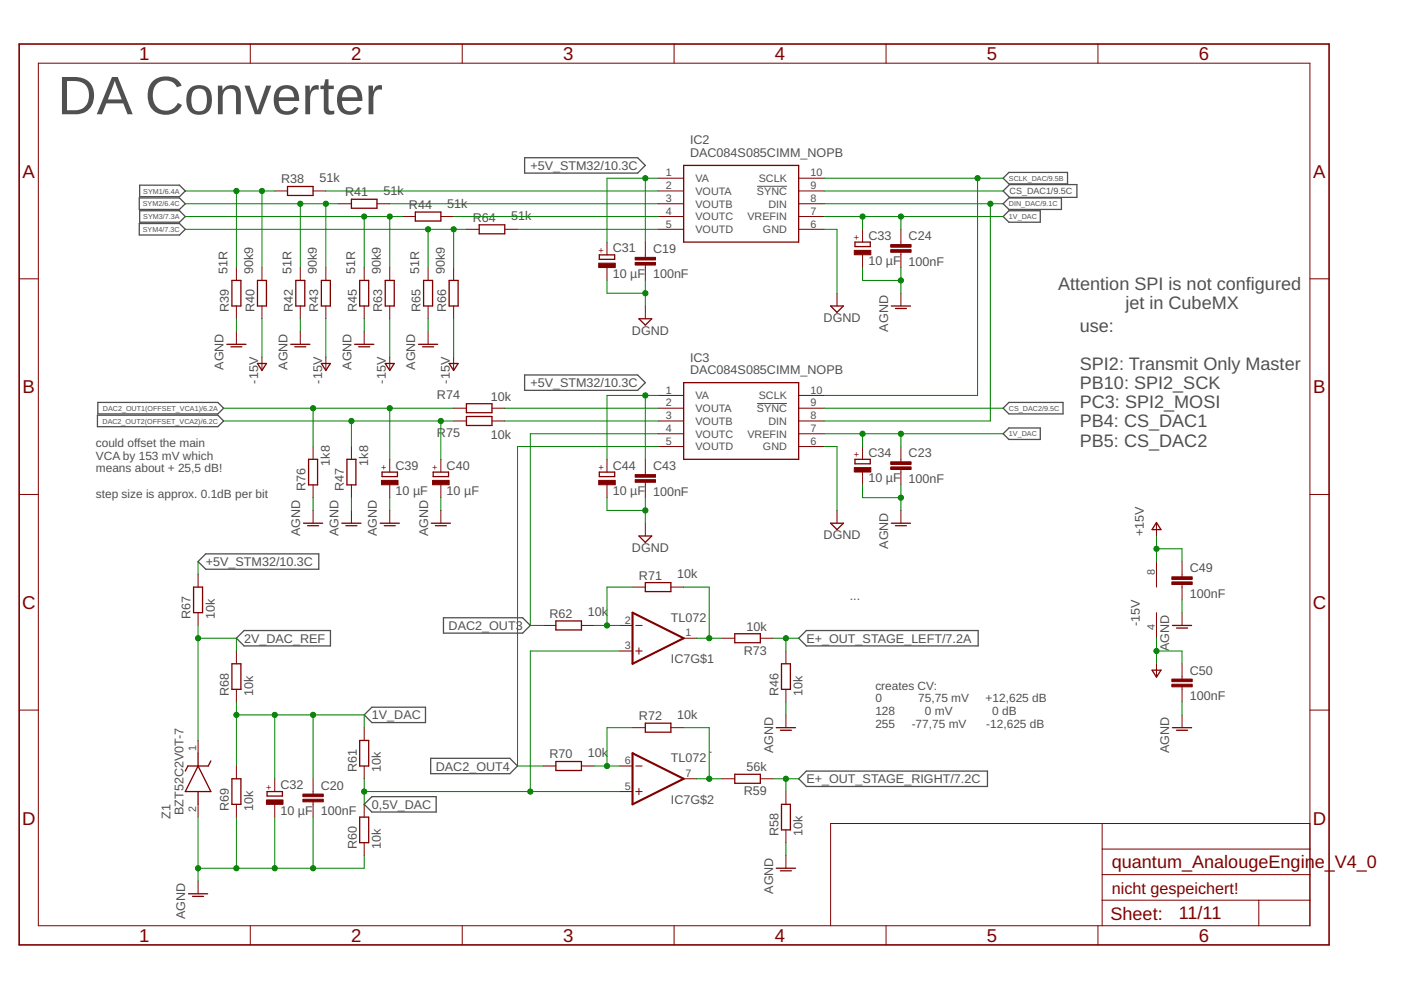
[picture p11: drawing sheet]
<svg xmlns="http://www.w3.org/2000/svg" width="297mm" height="210mm" viewBox="0 0 297 210" stroke-linecap="round" stroke-linejoin="round" font-family="sans-serif">
<path d="M160.5 39.5h6.4M160.5 85.6h6.4" fill="none" stroke="#505050" stroke-width=".21"/>
<g fill="none" stroke="#505050" stroke-width=".28">
<path d="M29.6 39.3h8.5l1.2 1.2-1.2 1.2h-8.5zM111.2 33.4h24l1.6 1.7-1.6 1.6h-24zM212.7 37.8l1.2-1.2h12.4v2.4h-12.4zM29.5 42h8.6l1.2 1.2-1.2 1.2h-8.6zM29.5 47.4h8.6l1.2 1.2-1.2 1.2h-8.6zM29.6 44.7h8.5l1.2 1.2-1.2 1.2h-8.5zM212.7 40.5l1.3-1.4h14.3v2.7h-14.3zM212.7 43.2l1.2-1.2h11.1v2.4h-11.1zM213.9 44.7h6.7v2.4h-6.7l-1.2-1.2zM111.2 79.5h24l1.6 1.6-1.6 1.7h-24zM20.7 88h25.5l1.2 1.3-1.2 1.2h-25.5zM20.7 85.3h25.5l1.2 1.3-1.2 1.2h-25.5z"/>
<path d="M212.7 92l1.2-1.3h6.7v2.5h-6.7zM213.9 85.3h11.5v2.5h-11.5l-1.2-1.2zM43.6 117.4h24v3.3h-24l-1.6-1.6zM50.1 135.3l1.7-1.6h18.3v3.2h-18.3zM94 131h16.8l1.6 1.6-1.6 1.6h-16.8zM171 133.7h36.4v3.2h-36.4l-1.7-1.6zM78.8 149.9h11.4v3.3h-11.4l-1.6-1.6zM77.2 170.5l1.6-1.6h13.7v3.3h-13.7zM91.3 160.8h16.8l1.6 1.6-1.6 1.6h-16.8zM169.3 165.1l1.7-1.6h38.4v3.3h-38.4z"/>
</g>
<g fill="none" stroke="#800000" stroke-width=".28">
<path d="M61 39.5h5.4v1.9h-5.4zM144.9 35.1h24.4v16.2h-24.4zM49.2 59.5h1.9v5.4h-1.9zM54.6 59.5h1.9v5.4h-1.9zM62.7 59.5h1.9v5.4h-1.9zM68.1 59.5h1.9v5.4h-1.9zM74.5 42.2h5.4v2h-5.4zM76.3 59.5h1.9v5.4h-1.9zM81.7 59.5h1.9v5.4h-1.9zM88.1 45h5.4v1.9h-5.4zM89.8 59.5h1.9v5.4h-1.9zM95.2 59.5h1.9v5.4h-1.9z"/>
<path d="M101.6 47.7h5.4v1.9h-5.4zM127.1 54h3.2v1h-3.2zM181.3 51.3h3.2v1h-3.2zM48.1 73h4.1M49 73.5h2.3M54.6 77.1h1.9l-1 1.4zM61.6 73h4.1M62.5 73.5h2.3M68.1 77.1h1.9l-.9 1.4zM75.2 73h4M76.1 73.5h2.3M81.7 77.1h1.9l-1 1.4z"/>
<path d="M88.7 73h4.1M89.6 73.5h2.3M95.2 77.1h1.9l-.9 1.4zM135.5 67.6h2.7l-1.4 1.3zM176.1 64.9h2.7l-1.3 1.3zM189 64.9h4M189.8 65.4h2.4M65.4 97.4h1.9v5.4h-1.9zM73.6 97.4h1.9v5.4h-1.9zM98.9 85.6h5.4v1.9h-5.4zM98.9 88.3h5.4v1.9h-5.4zM144.9 81.1h24.4v16.3h-24.4z"/>
<path d="M181.3 97.4h3.2v.9h-3.2zM64.3 110.9h4.1M65.2 111.5h2.3M72.5 110.9h4M73.3 111.5h2.4M80.6 110.9h4.1M81 100.1h3.3v.9h-3.3zM81.5 111.5h2.3M91.4 110.9h4.1M91.8 100.1h3.3v.9h-3.3zM92.3 111.5h2.3M127.1 100.1h3.2v.9h-3.2z"/>
<path d="M135.5 113.6h2.7l-1.4 1.4zM176.1 110.9h2.7l-1.3 1.4zM189 110.9h4M189.8 111.5h2.4M245.2 110.8l.9 1.5h-1.8zM41 124.5h1.9v5.4h-1.9zM117.9 131.7h5.4v1.9h-5.4zM136.8 123.5h5.4v1.9h-5.4zM155.8 134.4h5.4v1.9h-5.4zM248.6 132.6h4M249.4 133.2h2.4M42 159.7v2.7"/>
<path d="M49.2 140.7h1.9v5.5h-1.9zM76.3 157h1.9v5.4h-1.9zM136.8 153.3h5.4v1.9h-5.4zM164.6 154.3h4.1M165.5 154.8h2.3M165.7 140.7h1.9v5.5h-1.9zM244.3 142.1h1.8l-.9 1.5zM248.6 154.3h4M249.4 154.8h2.4M42 162.4l2.7 5.4h-5.4zM42 167.8v2.7M44.7 161.3l-.5 1.1h-4.4l-.5 1.1"/>
<path d="M49.2 165.1h1.9v5.4h-1.9zM56.6 167.8h3.3v1h-3.3zM76.3 173.2h1.9v5.5h-1.9zM117.9 161.5h5.4v1.9h-5.4zM155.8 164.2h5.4v1.9h-5.4zM165.7 170.5h1.9v5.5h-1.9zM40 189.5h4M40.8 190.1h2.4M164.6 184.1h4.1M165.5 184.6h2.3"/>
</g>
<g fill="none" stroke="#800000" stroke-width=".21">
<path d="M8.1 13.4h269.6v182.9h-269.6zM53.1 9.3v4.1M98 9.3v4.1M142.9 9.3v4.1M187.9 9.3v4.1M232.8 9.3v4.1M139.5 37.8h5.4M169.3 37.8h5.5M4.1 59.1h4M50.1 56.7v2.8M55.5 56.7v2.8M58.3 40.5h2.7"/>
<path d="M63.7 56.7v2.8M66.4 40.5h2.7M69.1 56.7v2.8M71.8 43.2h2.7M77.2 56.7v2.8M79.9 43.2h2.7M82.6 56.7v2.8M85.3 45.9h2.8M90.8 56.7v2.8M93.5 45.9h2.7M96.2 56.7v2.8M98.9 48.6h2.7"/>
<path d="M107 48.6h2.7M128.7 51.3v2.7M128.7 56.7v2.8M136.8 51.3v3.3M136.8 56.2v3.3M139.5 40.5h5.4M139.5 43.2h5.4M139.5 45.9h5.4M139.5 48.6h5.4M169.3 40.5h5.5M169.3 43.2h5.5M169.3 45.9h5.5"/>
<path d="M169.3 48.6h5.5M182.9 48.6v2.7M182.9 54v2.7M191 48.6v3.3M191 53.5v3.2M277.7 59.1h4.1M50.1 64.9v2.7M50.1 70.3v2.7M55.5 64.9v2.7M55.5 75.7v2.7M63.7 64.9v2.7M63.7 70.3v2.7"/>
<path d="M69.1 64.9v2.7M69.1 75.7v2.7M77.2 64.9v2.7M77.2 70.3v2.7M82.6 64.9v2.7M82.6 75.7v2.7M90.8 64.9v2.7M90.8 70.3v2.7M96.2 64.9v2.7M96.2 75.7v2.7M136.8 64.9v2.7M177.5 62.2v2.7"/>
<path d="M191 62.2v2.7M66.4 94.7v2.7M74.5 94.7v2.7M82.6 97.4v2.7M93.5 97.4v2.7M96.2 86.6h2.7M96.2 89.3h2.7M104.3 86.6h2.7M104.3 89.3h2.7M128.7 97.4v2.7M136.8 97.4v3.2M139.5 83.8h5.4"/>
<path d="M139.5 86.6h5.4M139.5 89.3h5.4M139.5 92h5.4M139.5 94.7h5.4M169.3 83.8h5.5M169.3 86.6h5.5M169.3 89.3h5.5M169.3 92h5.5M169.3 94.7h5.5M182.9 94.7v2.7M191 94.7v3.2M191 99.5v3.3"/>
<path d="M4.1 104.8h4M66.4 102.8v2.7M66.4 108.2v2.7M74.5 102.8v2.7M74.5 108.2v2.7M82.6 102.8v2.7M82.6 108.2v2.7M93.5 102.8v2.7M93.5 108.2v2.7M128.7 102.8v2.7M136.8 102.3v3.2M136.8 110.9v2.7"/>
<path d="M177.5 108.2v2.7M182.9 100.1v2.7M191 108.2v2.7M245.2 110.9v2.7M245.2 119.1v5.4M250.6 119.1v3.2M277.7 104.8h4.1M42 121.8v2.7M42 129.9v2.7M50.1 138v2.7M115.1 132.6h2.8M123.3 132.6h2.7"/>
<path d="M131.4 138h2.7M131.4 132.6h2.7M134.1 124.5h2.7M134.8 138h1.3M134.8 132.6h1.3M135.5 137.4v1.3M142.2 124.5h2.7M144.9 135.3h2.8M153.1 135.3h2.7M161.2 135.3h2.7M166.6 138v2.7M245.2 129.9v5.4"/>
<path d="M250.6 123.9v3.3M250.6 129.9v2.7M4.1 150.6h4M42 157v2.7M50.1 146.2v2.7M77.2 154.3v2.7M134.1 154.3h2.7M142.2 154.3h2.7M166.6 146.2v2.7M166.6 151.6v2.7M245.2 140.7v2.7M250.6 140.7v3.3"/>
<path d="M250.6 145.6v3.3M250.6 151.6v2.7M277.7 150.6h4.1M42 170.5v2.7M50.1 162.4v2.7M50.1 170.5v2.7M58.3 165.1v2.7M58.3 170.5v2.7M66.4 165.1v3.3M66.4 170v3.2M77.2 162.4v2.7M77.2 170.5v2.7"/>
<path d="M77.2 178.7v2.7M115.1 162.4h2.8M123.3 162.4h2.7M131.4 167.8h2.7M131.4 162.4h2.7M134.8 167.8h1.3M134.8 162.4h1.3M135.5 167.2v1.3M144.9 165.1h2.8M153.1 165.1h2.7M161.2 165.1h2.7M166.6 167.8v2.7"/>
<path d="M166.6 176v2.7M233.7 174.6v21.7M277.7 174.6h-101.6v21.7M42 186.8v2.7M53.1 196.3v4M98 196.3v4M142.9 196.3v4M166.6 181.4v2.7M187.9 196.3v4M232.8 196.3v4M233.7 190.9h44M233.7 185.4h44"/>
<path d="M233.7 180h44M266.9 190.9v5.4"/>
</g>
<path d="M4.1 9.3h277.7v191h-277.7z" fill="none" stroke="#800000" stroke-width=".34"/>
<g fill="#800000" stroke="#800000" stroke-width=".21">
<path d="M134.7 55.6h4.3v.6h-4.3z"/>
<path d="M134.7 54.6h4.3v.5h-4.3z"/>
<path d="M188.8 99h4.4v.5h-4.4z"/>
<path d="M188.8 97.9h4.4v.6h-4.4z"/>
<path d="M188.8 52.9h4.4v.6h-4.4z"/>
<path d="M188.8 51.9h4.4v.5h-4.4z"/>
<path d="M126.9 55.8h3.6v.9h-3.6z"/>
<path d="M181.1 53.1h3.5v.9h-3.5z"/>
<path d="M181.1 99.1h3.5v1h-3.5z"/>
<path d="M80.9 101.9h3.5v.9h-3.5z"/>
<path d="M91.7 101.9h3.5v.9h-3.5z"/>
<path d="M248.5 123.4h4.3v.5h-4.3z"/>
<path d="M248.5 122.3h4.3v.6h-4.3z"/>
<path d="M248.5 145.1h4.3v.5h-4.3z"/>
<path d="M248.5 144h4.3v.5h-4.3z"/>
<path d="M64.2 169.5h4.3v.5h-4.3z"/>
<path d="M64.2 168.4h4.3v.5h-4.3z"/>
<path d="M56.5 169.6h3.5v.9h-3.5z"/>
<path d="M134.7 101.7h4.3v.6h-4.3z"/>
<path d="M134.7 100.6h4.3v.6h-4.3z"/>
<path d="M126.9 101.9h3.6v.9h-3.6z"/>
</g>
<path d="M134.1 129.9l10.8 5.4-10.8 5.4zM134.1 159.7l10.8 5.4-10.8 5.4z" fill="none" stroke="#800000" stroke-width=".44"/>
<g fill="none" stroke="#008000" stroke-width=".21">
<path d="M136.8 37.8v13.5M139.5 37.8h-10.8v13.5M174.8 37.8h37.9M207.3 37.8v46h-32.5M39.3 40.5h19M39.3 43.2h32.5M39.3 45.9h46M39.3 48.6h59.6M50.1 40.5v16.2M55.5 40.5v16.2M63.7 43.2v13.5M69.1 40.5h70.4"/>
<path d="M69.1 43.2v13.5M77.2 45.9v10.8M82.6 43.2h56.9M82.6 45.9v10.8M90.8 48.6v8.1M96.2 45.9h43.3M96.2 48.6v8.1M109.7 48.6h29.8M128.7 59.5v2.7h8.1M136.8 59.5v5.4M174.8 40.5h37.9M174.8 43.2h37.9"/>
<path d="M174.8 45.9h37.9M174.8 48.6h2.7v13.6M182.9 45.9v2.7M182.9 56.7v2.8h8.1M191 45.9v2.7M191 56.7v5.5M210 43.2v46.1h-35.2M50.1 67.6v2.7M55.5 67.6v8.1M63.7 67.6v2.7M69.1 67.6v8.1M77.2 67.6v2.7"/>
<path d="M82.6 67.6v8.1M90.8 67.6v2.7M96.2 67.6v8.1M47.4 89.3h48.8M47.4 86.6h48.8M66.4 86.6v8.1M74.5 89.3v5.4M82.6 86.6v10.8M93.5 89.3v8.1M107 89.3h32.5M107 86.6h32.5M136.8 83.8v13.6"/>
<path d="M139.5 83.8h-10.8v13.6M139.5 92h-27.1v40.6h2.7M139.5 94.7h-29.8v67.7h5.4M174.8 86.6h37.9M174.8 92h37.9M174.8 94.7h2.7v13.5M182.9 92v2.7M191 92v2.7M42 119.1v2.7M66.4 105.5v2.7M74.5 105.5v2.7M82.6 105.5v2.7"/>
<path d="M93.5 105.5v2.7M128.7 105.5v2.7h8.1M136.8 105.5v5.4M182.9 102.8v2.7h8.1M191 102.8v5.4M245.2 116.4h5.4v2.7M245.2 113.6v5.5M42 132.6v24.4M42 135.3h8.1v2.7M126 132.6h5.4M131.4 138h-19v29.8M134.1 124.5h-5.4v8.1"/>
<path d="M144.9 124.5h5.5v10.8M147.7 135.3h5.4M163.9 135.3h5.4M166.6 135.3v2.7M245.2 138h5.4v2.7M245.2 135.3v5.4M250.6 127.2v2.7M50.1 148.9v13.5M50.1 151.6h27.1v2.7M58.3 151.6v13.5M66.4 151.6v13.5M134.1 154.3h-5.4v8.1"/>
<path d="M144.9 154.3h5.5v10.8M166.6 148.9v2.7M250.6 148.9v2.7M42 173.2v13.6M50.1 173.2v10.9M58.3 173.2v10.9M66.4 173.2v10.9M77.2 165.1v5.4M77.2 167.8h54.2M126 162.4h5.4M147.7 165.1h5.4M163.9 165.1h5.4"/>
<path d="M166.6 165.1v2.7M166.6 178.7v2.7M77.2 181.4v2.7h-35.2"/>
</g>
<g fill="#008000" stroke="#008000" stroke-width=".21">
<circle cx="207.3" cy="37.8" r=".55"/>
<circle cx="210" cy="43.2" r=".55"/>
<circle cx="136.8" cy="37.8" r=".55"/>
<circle cx="136.8" cy="83.8" r=".55"/>
<circle cx="82.6" cy="86.6" r=".55"/>
<circle cx="66.4" cy="86.6" r=".55"/>
<circle cx="93.5" cy="89.3" r=".55"/>
<circle cx="74.5" cy="89.3" r=".55"/>
<circle cx="136.8" cy="62.2" r=".55"/>
<circle cx="136.8" cy="108.2" r=".55"/>
<circle cx="50.1" cy="40.5" r=".55"/>
<circle cx="55.5" cy="40.5" r=".55"/>
<circle cx="50.1" cy="184.1" r=".55"/>
<circle cx="58.3" cy="184.1" r=".55"/>
<circle cx="66.4" cy="184.1" r=".55"/>
<circle cx="42" cy="184.1" r=".55"/>
<circle cx="191" cy="105.5" r=".55"/>
<circle cx="191" cy="59.5" r=".55"/>
<circle cx="245.2" cy="138" r=".55"/>
<circle cx="69.1" cy="43.2" r=".55"/>
<circle cx="63.7" cy="43.2" r=".55"/>
<circle cx="82.6" cy="45.9" r=".55"/>
<circle cx="77.2" cy="45.9" r=".55"/>
<circle cx="96.2" cy="48.6" r=".55"/>
<circle cx="90.8" cy="48.6" r=".55"/>
<circle cx="245.2" cy="116.4" r=".55"/>
<circle cx="42" cy="135.3" r=".55"/>
<circle cx="77.2" cy="167.8" r=".55"/>
<circle cx="112.4" cy="167.8" r=".55"/>
<circle cx="128.7" cy="132.6" r=".55"/>
<circle cx="128.7" cy="162.4" r=".55"/>
<circle cx="50.1" cy="151.6" r=".55"/>
<circle cx="58.3" cy="151.6" r=".55"/>
<circle cx="66.4" cy="151.6" r=".55"/>
<circle cx="191" cy="92" r=".55"/>
<circle cx="182.9" cy="92" r=".55"/>
<circle cx="191" cy="45.9" r=".55"/>
<circle cx="182.9" cy="45.9" r=".55"/>
<circle cx="166.6" cy="135.3" r=".55"/>
<circle cx="150.4" cy="135.3" r=".55"/>
<circle cx="150.4" cy="165.1" r=".55"/>
<circle cx="166.6" cy="165.1" r=".55"/>
</g>
<text font-size="11.5" fill="#505050" x="12.2" y="24.2">DA Converter</text>
<g font-size="3.9" fill="#800000">
<text x="29.5" y="12.8">1</text>
<text x="74.4" y="12.8">2</text>
<text x="119.4" y="12.8">3</text>
<text x="164.3" y="12.8">4</text>
<text x="209.2" y="12.8">5</text>
<text x="254.2" y="12.8">6</text>
<text x="4.8" y="37.7">A</text>
<text x="278.4" y="37.7">A</text>
<text x="4.8" y="83.4">B</text>
<text x="278.4" y="83.4">B</text>
<text x="4.7" y="129.1">C</text>
<text x="278.3" y="129.1">C</text>
<text x="4.7" y="174.8">D</text>
<text x="278.3" y="174.8">D</text>
<text x="29.5" y="199.7">1</text>
<text x="74.4" y="199.7">2</text>
<text x="119.4" y="199.7">3</text>
<text x="164.3" y="199.7">4</text>
<text x="209.2" y="199.7">5</text>
<text x="254.2" y="199.7">6</text>
</g>
<g font-size="3.8" fill="#505050">
<text x="224.3" y="61.5">Attention SPI is not configured</text>
<text x="238.6" y="65.5">jet in CubeMX</text>
<text x="228.9" y="70.3">use:</text>
<text x="228.9" y="78.4">SPI2: Transmit Only Master</text>
<text x="228.9" y="82.5">PB10: SPI2_SCK</text>
<text x="228.9" y="86.5">PC3: SPI2_MOSI</text>
<text x="228.9" y="90.6">PB4: CS_DAC1</text>
<text x="228.9" y="94.7">PB5: CS_DAC2</text>
</g>
<g font-size="3.8" fill="#800000">
<text x="235.7" y="184.1">quantum_AnalougeEngin</text>
<text x="278.7" y="184.1">e_V4_0</text>
<text x="235.5" y="195.1">Sheet:</text>
<text x="249.9" y="194.9">11/11</text>
</g>
<text font-size="3.4" fill="#800000" x="235.7" y="189.5">nicht gespeichert!</text>
<g font-size="2.7" fill="#505050">
<text x="146.3" y="33.3">DAC084S085CIMM_NOPB</text>
<text x="146.3" y="30.6">IC2</text>
<text x="59.6" y="38.9">R38</text>
<text x="67.7" y="38.6">51k</text>
<text x="73.2" y="41.6">R41</text>
<text x="81.3" y="41.3">51k</text>
<text x="112.4" y="36">+5V_STM32/10.3C</text>
<text x="86.7" y="44.3">R44</text>
<text x="94.8" y="44">51k</text>
<text x="100.2" y="47">R64</text>
<text x="108.4" y="46.7">51k</text>
<text x="129.9" y="53.5">C31</text>
<text x="138.5" y="53.6">C19</text>
<text x="184.1" y="50.8">C33</text>
<text x="192.6" y="50.9">C24</text>
<text x="48.2" y="58.1" transform="rotate(-90 48.2 58.1)">51R</text>
<text x="53.6" y="58.1" transform="rotate(-90 53.6 58.1)">90k9</text>
<text x="61.8" y="58.1" transform="rotate(-90 61.8 58.1)">51R</text>
<text x="67.2" y="58.1" transform="rotate(-90 67.2 58.1)">90k9</text>
<text x="75.3" y="58.1" transform="rotate(-90 75.3 58.1)">51R</text>
<text x="80.7" y="58.1" transform="rotate(-90 80.7 58.1)">90k9</text>
<text x="88.9" y="58.1" transform="rotate(-90 88.9 58.1)">51R</text>
<text x="94.3" y="58.1" transform="rotate(-90 94.3 58.1)">90k9</text>
<text x="129.9" y="58.9">10 µF</text>
<text x="138.5" y="59">100nF</text>
<text x="184.1" y="56.2">10 µF</text>
<text x="192.6" y="56.3">100nF</text>
<text x="48.5" y="66.2" transform="rotate(-90 48.5 66.2)">R39</text>
<text x="53.9" y="66.2" transform="rotate(-90 53.9 66.2)">R40</text>
<text x="62.1" y="66.2" transform="rotate(-90 62.1 66.2)">R42</text>
<text x="67.5" y="66.2" transform="rotate(-90 67.5 66.2)">R43</text>
<text x="75.6" y="66.2" transform="rotate(-90 75.6 66.2)">R45</text>
<text x="81" y="66.2" transform="rotate(-90 81 66.2)">R63</text>
<text x="89.2" y="66.2" transform="rotate(-90 89.2 66.2)">R65</text>
<text x="94.6" y="66.2" transform="rotate(-90 94.6 66.2)">R66</text>
<text x="134" y="71">DGND</text>
<text x="174.6" y="68.3">DGND</text>
<text x="188.3" y="70.3" transform="rotate(-90 188.3 70.3)">AGND</text>
<text x="146.3" y="76.7">IC3</text>
<text x="47.4" y="78.4" transform="rotate(-90 47.4 78.4)">AGND</text>
<text x="54.7" y="81.3" transform="rotate(-90 54.7 81.3)">-15V</text>
<text x="61" y="78.4" transform="rotate(-90 61 78.4)">AGND</text>
<text x="68.3" y="81.3" transform="rotate(-90 68.3 81.3)">-15V</text>
<text x="74.5" y="78.4" transform="rotate(-90 74.5 78.4)">AGND</text>
<text x="81.8" y="81.3" transform="rotate(-90 81.8 81.3)">-15V</text>
<text x="88.1" y="78.4" transform="rotate(-90 88.1 78.4)">AGND</text>
<text x="95.4" y="81.3" transform="rotate(-90 95.4 81.3)">-15V</text>
<text x="112.4" y="82.1">+5V_STM32/10.3C</text>
<text x="146.3" y="79.4">DAC084S085CIMM_NOPB</text>
<text x="92.7" y="84.6">R74</text>
<text x="104.1" y="84.9">10k</text>
<text x="92.7" y="92.8">R75</text>
<text x="104.1" y="93.1">10k</text>
<text x="69.9" y="98.7" transform="rotate(-90 69.9 98.7)">1k8</text>
<text x="78" y="98.7" transform="rotate(-90 78 98.7)">1k8</text>
<text x="83.9" y="99.6">C39</text>
<text x="94.7" y="99.6">C40</text>
<text x="129.9" y="99.6">C44</text>
<text x="138.5" y="99.7">C43</text>
<text x="184.1" y="96.9">C34</text>
<text x="192.6" y="97">C23</text>
<text x="64.8" y="104.2" transform="rotate(-90 64.8 104.2)">R76</text>
<text x="72.9" y="104.2" transform="rotate(-90 72.9 104.2)">R47</text>
<text x="83.9" y="105">10 µF</text>
<text x="94.7" y="105">10 µF</text>
<text x="129.9" y="105">10 µF</text>
<text x="138.5" y="105.1">100nF</text>
<text x="184.1" y="102.3">10 µF</text>
<text x="192.6" y="102.4">100nF</text>
<text x="63.7" y="113.6" transform="rotate(-90 63.7 113.6)">AGND</text>
<text x="71.8" y="113.6" transform="rotate(-90 71.8 113.6)">AGND</text>
<text x="79.9" y="113.6" transform="rotate(-90 79.9 113.6)">AGND</text>
<text x="90.8" y="113.6" transform="rotate(-90 90.8 113.6)">AGND</text>
<text x="242.5" y="113.6" transform="rotate(-90 242.5 113.6)">+15V</text>
<text x="134" y="117">DGND</text>
<text x="174.6" y="114.3">DGND</text>
<text x="188.3" y="116.4" transform="rotate(-90 188.3 116.4)">AGND</text>
<text x="43.6" y="120">+5V_STM32/10.3C</text>
<text x="135.5" y="122.9">R71</text>
<text x="143.6" y="122.6">10k</text>
<text x="252.2" y="121.4">C49</text>
<text x="40.4" y="131.3" transform="rotate(-90 40.4 131.3)">R67</text>
<text x="45.5" y="131.3" transform="rotate(-90 45.5 131.3)">10k</text>
<text x="116.5" y="131">R62</text>
<text x="124.6" y="130.7">10k</text>
<text x="142.2" y="131.8">TL072</text>
<text x="180.2" y="127.2">...</text>
<text x="252.2" y="126.8">100nF</text>
<text x="51.8" y="136.3">2V_DAC_REF</text>
<text x="95.1" y="133.6">DAC2_OUT3</text>
<text x="158.3" y="133.7">10k</text>
<text x="171" y="136.3">E+_OUT_STAGE_LEFT/7.2A</text>
<text x="241.7" y="132.8" transform="rotate(-90 241.7 132.8)">-15V</text>
<text x="142.2" y="140.6">IC7G$1</text>
<text x="157.7" y="138.8">R73</text>
<text x="247.9" y="138" transform="rotate(-90 247.9 138)">AGND</text>
<text x="252.2" y="143">C50</text>
<text x="48.5" y="147.5" transform="rotate(-90 48.5 147.5)">R68</text>
<text x="53.6" y="147.5" transform="rotate(-90 53.6 147.5)">10k</text>
<text x="165" y="147.5" transform="rotate(-90 165 147.5)">R46</text>
<text x="170.2" y="147.5" transform="rotate(-90 170.2 147.5)">10k</text>
<text x="252.2" y="148.5">100nF</text>
<text x="78.8" y="152.5">1V_DAC</text>
<text x="135.5" y="152.7">R72</text>
<text x="143.6" y="152.4">10k</text>
<text x="116.5" y="160.8">R70</text>
<text x="124.6" y="160.5">10k</text>
<text x="142.2" y="161.6">TL072</text>
<text x="150.4" y="159.7">.</text>
<text x="163.9" y="159.7" transform="rotate(-90 163.9 159.7)">AGND</text>
<text x="247.9" y="159.7" transform="rotate(-90 247.9 159.7)">AGND</text>
<text x="59.5" y="167.3">C32</text>
<text x="68" y="167.4">C20</text>
<text x="75.6" y="163.8" transform="rotate(-90 75.6 163.8)">R61</text>
<text x="80.7" y="163.8" transform="rotate(-90 80.7 163.8)">10k</text>
<text x="92.4" y="163.4">DAC2_OUT4</text>
<text x="158.3" y="163.5">56k</text>
<text x="171" y="166.1">E+_OUT_STAGE_RIGHT/7.2C</text>
<text x="36.2" y="173.7" transform="rotate(-90 36.2 173.7)">Z1</text>
<text x="38.9" y="172.8" transform="rotate(-90 38.9 172.8)">BZT52C2V0T-7</text>
<text x="48.5" y="171.9" transform="rotate(-90 48.5 171.9)">R69</text>
<text x="53.6" y="171.9" transform="rotate(-90 53.6 171.9)">10k</text>
<text x="59.5" y="172.7">10 µF</text>
<text x="68" y="172.8">100nF</text>
<text x="78.8" y="171.5">0,5V_DAC</text>
<text x="142.2" y="170.4">IC7G$2</text>
<text x="157.7" y="168.6">R59</text>
<text x="165" y="177.3" transform="rotate(-90 165 177.3)">R58</text>
<text x="170.2" y="177.3" transform="rotate(-90 170.2 177.3)">10k</text>
<text x="75.6" y="180" transform="rotate(-90 75.6 180)">R60</text>
<text x="80.7" y="180" transform="rotate(-90 80.7 180)">10k</text>
<text x="163.9" y="189.5" transform="rotate(-90 163.9 189.5)">AGND</text>
<text x="39.3" y="194.9" transform="rotate(-90 39.3 194.9)">AGND</text>
</g>
<g font-size="2.5" fill="#505050">
<text x="20.3" y="94.8">could offset the main</text>
<text x="20.3" y="97.4">VCA by 153 mV which</text>
<text x="20.3" y="100.1">means about + 25,5 dB!</text>
<text x="20.3" y="105.5">step size is approx. 0.1dB per bit</text>
<text x="185.6" y="146.2">creates CV:</text>
<text x="185.6" y="148.9">0</text>
<text x="194.7" y="148.9">75,75 mV</text>
<text x="209" y="148.9">+12,625 dB</text>
<text x="185.6" y="151.6">128</text>
<text x="185.6" y="154.3">255</text>
<text x="193.3" y="154.3">-77,75 mV</text>
<text x="196.1" y="151.6">0 mV</text>
<text x="209.1" y="154.3">-12,625 dB</text>
<text x="210.4" y="151.6">0 dB</text>
</g>
<g font-size="2.3" fill="#505050">
<text x="141.2" y="37.4">1</text>
<text x="141.2" y="40.1">2</text>
<text x="147.4" y="38.6">VA</text>
<text x="147.4" y="41.3">VOUTA</text>
<text x="160.5" y="41.3">SYNC</text>
<text x="160.9" y="38.6">SCLK</text>
<text x="171.8" y="37.4">10</text>
<text x="171.8" y="40.1">9</text>
<text x="141.2" y="42.8">3</text>
<text x="141.2" y="45.5">4</text>
<text x="147.4" y="44">VOUTB</text>
<text x="147.4" y="46.7">VOUTC</text>
<text x="158.5" y="46.7">VREFIN</text>
<text x="162.9" y="44">DIN</text>
<text x="171.8" y="42.8">8</text>
<text x="171.8" y="45.5">7</text>
<text x="141.2" y="48.2">5</text>
<text x="147.4" y="49.4">VOUTD</text>
<text x="161.8" y="49.4">GND</text>
<text x="171.8" y="48.2">6</text>
<text x="141.2" y="83.5">1</text>
<text x="171.8" y="83.5">10</text>
<text x="141.2" y="86.2">2</text>
<text x="141.2" y="88.9">3</text>
<text x="147.4" y="84.7">VA</text>
<text x="147.4" y="87.4">VOUTA</text>
<text x="160.5" y="87.4">SYNC</text>
<text x="160.9" y="84.7">SCLK</text>
<text x="171.8" y="86.2">9</text>
<text x="171.8" y="88.9">8</text>
<text x="141.2" y="91.6">4</text>
<text x="141.2" y="94.3">5</text>
<text x="147.4" y="90.1">VOUTB</text>
<text x="147.4" y="92.8">VOUTC</text>
<text x="147.4" y="95.5">VOUTD</text>
<text x="158.5" y="92.8">VREFIN</text>
<text x="161.8" y="95.5">GND</text>
<text x="162.9" y="90.1">DIN</text>
<text x="171.8" y="91.6">7</text>
<text x="171.8" y="94.3">6</text>
<text x="244.8" y="122" transform="rotate(-90 244.8 122)">8</text>
<text x="132.5" y="132.2">2</text>
<text x="132.5" y="137.6">3</text>
<text x="145.3" y="134.9">1</text>
<text x="244.8" y="133.7" transform="rotate(-90 244.8 133.7)">4</text>
<text x="41.6" y="159.3" transform="rotate(-90 41.6 159.3)">1</text>
<text x="132.5" y="162">6</text>
<text x="132.5" y="167.5">5</text>
<text x="145.3" y="164.7">7</text>
<text x="41.6" y="172.2" transform="rotate(-90 41.6 172.2)">2</text>
</g>
<text font-size="1.9" fill="#505050" x="214" y="41.2">CS_DAC1/9.5C</text>
<g font-size="1.9" fill="#800000">
<text x="128.1" y="53.6" transform="rotate(-90 128.1 53.6)">+</text>
<text x="182.3" y="50.9" transform="rotate(-90 182.3 50.9)">+</text>
<text x="82" y="99.7" transform="rotate(-90 82 99.7)">+</text>
<text x="92.9" y="99.7" transform="rotate(-90 92.9 99.7)">+</text>
<text x="128.1" y="99.7" transform="rotate(-90 128.1 99.7)">+</text>
<text x="182.3" y="97" transform="rotate(-90 182.3 97)">+</text>
<text x="57.6" y="167.4" transform="rotate(-90 57.6 167.4)">+</text>
</g>
<g font-size="1.5" fill="#505050">
<text x="30.4" y="41">SYM1/6.4A</text>
<text x="213.9" y="38.3">SCLK_DAC/9.5B</text>
<text x="30.3" y="43.7">SYM2/6.4C</text>
<text x="30.4" y="46.4">SYM3/7.3A</text>
<text x="213.9" y="43.7">DIN_DAC/9.1C</text>
<text x="213.9" y="46.4">1V_DAC</text>
<text x="30.3" y="49.2">SYM4/7.3C</text>
<text x="21.7" y="89.8">DAC2_OUT2(OFFSET_VCA2)/6.2C</text>
<text x="21.8" y="87.1">DAC2_OUT1(OFFSET_VCA1)/6.2A</text>
<text x="213.9" y="87.1">CS_DAC2/9.5C</text>
<text x="213.9" y="92.5">1V_DAC</text>
</g>
</svg>
